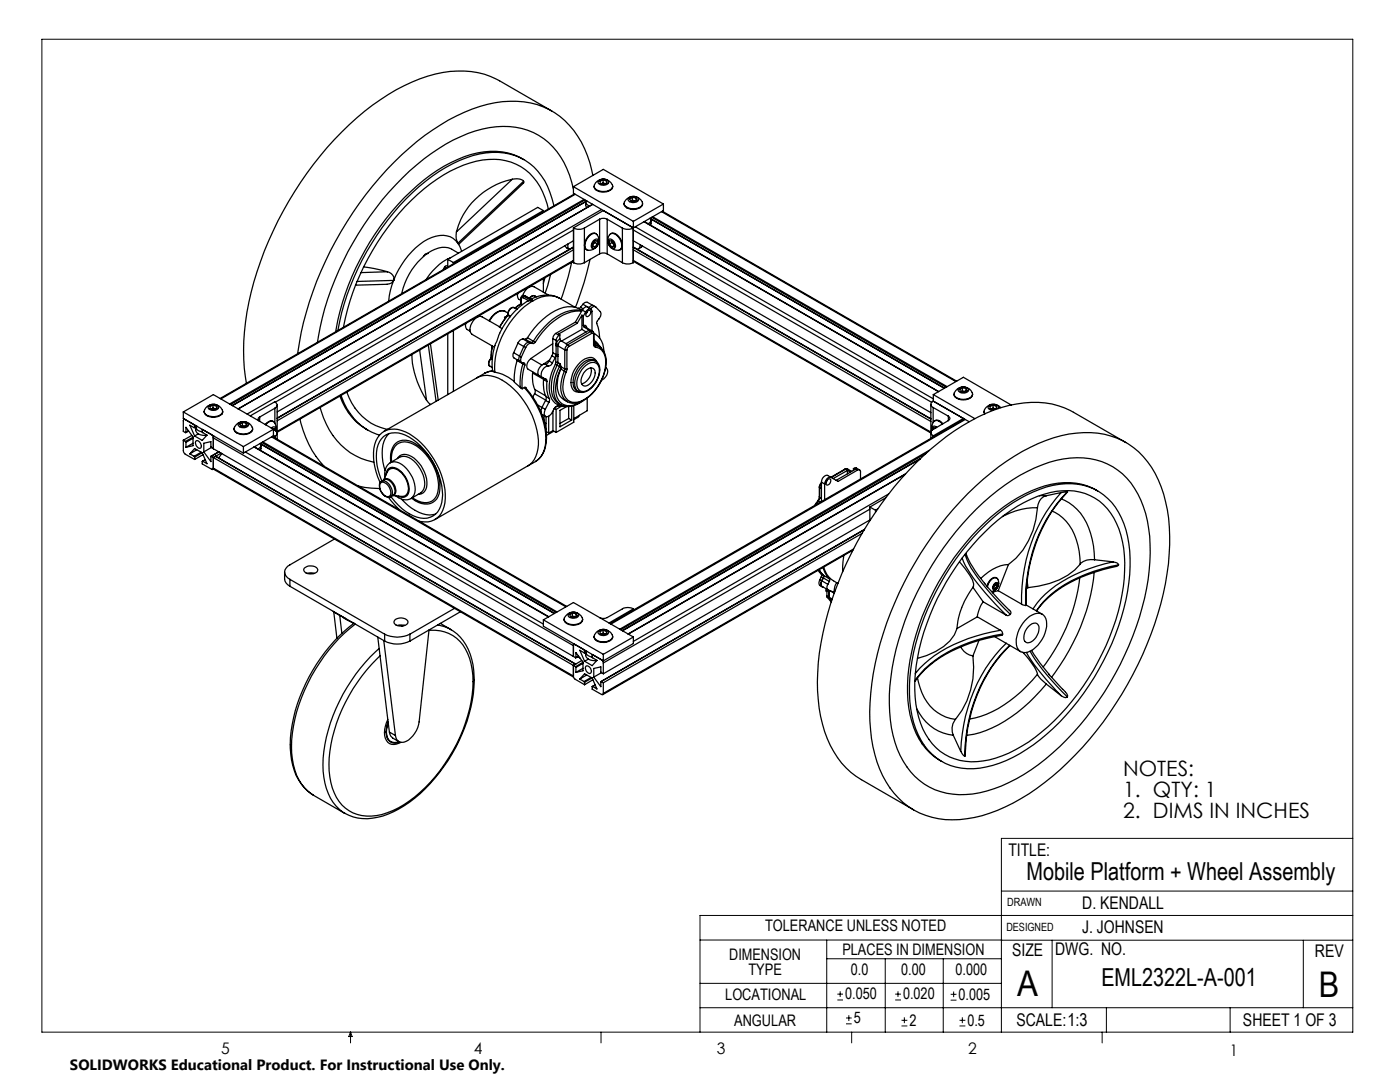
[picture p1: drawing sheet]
<svg xmlns="http://www.w3.org/2000/svg" width="279mm" height="216mm" viewBox="0 0 279 216" stroke-linecap="round" stroke-linejoin="round" font-family="sans-serif">
<g fill="none" stroke="#000" stroke-width=".2">
<path d="M8.4 7.8h261.6v198.2h-261.6zM199.8 177.8h70.2M270 167.3h-70.2v38.7M139.7 187.6h60.2M139.7 196.2h60.1M165 187.6v18.4M165 191.3h34.8M167.1 199.5h1.1M167.1 198.4h1.1M167.7 197.8v1.1M176.7 191.3v14.7M178.6 199.5h1.2"/>
<path d="M178.6 198.4h1.2M179.2 197.8v1.1M188.2 191.3v14.7M189.7 199.6h1.2M189.7 198.4h1.2M190.3 197.8v1.2M199.8 187.6h70.2M210 187.6v13.5M260.1 187.6v13.5M270 182.7h-130.3v23.3M70 206v2.1M70 206l.3 .8h-.7z"/>
<path d="M119.9 206v2.1M139.7 201.1h130.3M168.8 204.3h1.2M168.8 203.1h1.2M169.4 202.6v1.1M170 206v2.1M179.9 204.7h1.2M179.9 203.6h1.2M180.5 203v1.2M191.5 204.7h1.2M191.5 203.6h1.2M192.1 203v1.2"/>
<path d="M220 206v2.1M220.8 201.1v4.9M245.5 201.1v4.9"/>
</g>
<g fill="none" stroke="#000" stroke-width=".25">
<path d="M102.2 35.8a2.22 2.22 0 0 1 2.3 .4M102.2 35.8a14.7 14.7 0 0 0-11.1 10.5M102.2 35.8l-11.1 10.5M104.5 36.2l-.1 .4-12.8 12.1-.2-.2M104.5 36.2l-13.1 12.3M104.6 31.9a12.8 12.8 0 0 0-10.6-1.1 31.9 31.9 0 0 0-13.4 8.7 51.8 51.8 0 0 0-13.6 26.7M110.1 22.2l-10.4-6.1a17.6 17.6 0 0 0-14.4-.9 45.2 45.2 0 0 0-18.6 12.6 69.3 69.3 0 0 0-17.7 36.4 39.9 39.9 0 0 0 .2 12.3M114.4 37.7a15.5 15.5 0 0 0-7.9-11.2 16.8 16.8 0 0 0-13.1 .1 43.3 43.3 0 0 0-17.1 13.3 60.4 60.4 0 0 0-12.9 28.4M114.4 37.3v1.3l12 6.9M114.4 37.3l12 6.9M114.4 37.3l6-3.5 12 6.9M114.7 38.7l-70.8 40.8"/>
<path d="M114.8 38.8l-70.7 40.8M116.6 39.8l-70.8 40.8M116.7 39.9l-70.7 40.8M118.3 35a18 18 0 0 0-8.8-13.2 18.7 18.7 0 0 0-15.3 0 47.2 47.2 0 0 0-18.4 13.7 69.2 69.2 0 0 0-16.4 35.1M118.6 37.1v.2a1.88 1.88 0 0 0 2.4 1 1.19 1.19 0 0 0 1.3-1.2M118.9 36.4a1.88 1.88 0 0 1 2-.6 1.88 1.88 0 0 1 1.3 1.5 2.39 2.39 0 0 1-3.5 .2 .93 .93 0 0 1 .2-1.1zM119.5 36.1a1.26 1.26 0 0 1 2 .3 1.22 1.22 0 0 1-2.2-.1zM120.4 35.9l-.7 .3 .1 .4 .7 .2 .6-.3-.1-.4M120.4 35.9l.6 .2M120.4 36.5l.4 .2M120.4 36.5l-.4 .2M120.4 35.9v.6"/>
<path d="M121 36.1v.4M124.9 39.9a1.91 1.91 0 0 1 1.9-.7 1.91 1.91 0 0 1 1.4 1.4 1.78 1.78 0 0 1-2.3 1 1.08 1.08 0 0 1-1.1-.5 1.08 1.08 0 0 1 .1-1.2zM125.5 39.4l.6-.2a.9 .9 0 0 1 1.3 .8 1.31 1.31 0 0 1-2.1-.1zM126.2 39.4l.7 .1M126.2 39.4l-.5 .3 .2 .4 .7 .1 .5-.3-.2-.4M126.2 40l-.3 .1M126.2 40l.7 .1M126.2 39.4v.6M126.9 39.5v.5M72.6 53.3l2.1 .3 2.6 .6M77.3 54.2a1.43 1.43 0 0 1 1.3 1.8M77.3 54.2l-5.3 .2"/>
<path d="M78.6 56a1.41 1.41 0 0 1-1.4 .7l-6.3 .2M78.6 56a13.5 13.5 0 0 0-1 4.1M78.6 56l-7.3 .2M85.3 50.6h.1M85.3 50.6a.87 .87 0 0 0-.8 .6M88.9 53.1l-.4 .7M89.4 53.2l-.3-.2-.2 .1-.4 .7M89.4 51.8l1.1 .6M89.4 51.8v1.5M89.9 51.4a10.7 10.7 0 0 0-4.8 4.4M90.5 52.4v.2M91.1 46.3a3.2 3.2 0 0 0 .3 2.2"/>
<path d="M91.4 48.5a4.1 4.1 0 0 0-5.2-1.1 15 15 0 0 0-7.6 8.6M91.4 48.5l.7 1.6M91.5 50.5a4.4 4.4 0 0 0-5.4-.4 13.3 13.3 0 0 0-5.9 8.5M103.3 58.5v.1a1.04 1.04 0 0 0 .6 1.3M103.9 59.6h.1M103.9 59.6l.1 .1M103.9 59.6v1M104 59.7v1M104.3 59l.5 .1M104.3 59l.4 .1M104.3 59l-.2 .1M104.4 59.4l-.3-.1-.1 .4"/>
<path d="M104.4 59.4l1.1 .6M104.6 59.1l-.5 .1-.2 .4M104.6 59.1l-.2 .3M104.6 59.1l1.6 1M104.7 59.1h-.1M104.7 59.1h.1M104.7 59.1l1.7 .9M104.8 59.1l1.6 .9M105.8 57.1l.1 .1M106.7 59.1h-.5l-.5 .4M107.1 59.2l-.5-.2a.9 .9 0 0 0-.9 .5M108.4 42v.3"/>
<path d="M108.4 55.6v2.7M108.4 42l-17.9 10.4M108.4 42l-1.1-.6-17.9 10.4M108.8 55.4l-.4 1.2M109.4 41.7a12 12 0 0 0-7.4-9.4 15.5 15.5 0 0 0-12.1 1.8 43.1 43.1 0 0 0-17.3 19.2 46.1 46.1 0 0 0-4.1 12M109.5 58.9l-2.9-1.7a2.09 2.09 0 0 0-2.3 1.8M109.9 54.8l-1.1 3.7M110.5 41.1a12.7 12.7 0 0 0-7.7-10.1 15.9 15.9 0 0 0-12.5 1.7 43.8 43.8 0 0 0-17.1 17.5 47.8 47.8 0 0 0-5.7 15.7M111.7 59.5a5.8 5.8 0 0 0-5.7 .2M113.3 48.7a1.11 1.11 0 0 0 .3 1.1 1.07 1.07 0 0 1-.8-.8M114.1 52.3l-.7 2.8-1.4 4.6M114.4 45.5a2.23 2.23 0 0 0 2.2 0"/>
<path d="M114.4 49.3l-59.1 34.1M114.4 52.1l-59.1 34.2M114.4 45.5l6-3.5 6 3.5M114.4 45.5l.1 6.9M114.4 52.4h.1M114.4 48l-59.1 34.2M114.4 49.8l-59.1 34.2M114.4 45.9l-59.5 34.4M114.4 49.4l-59.1 34.1M114.4 52l-59.1 34.1M114.5 52.4a2.47 2.47 0 0 0 2.1 0M116.6 45.5v6.9"/>
<path d="M117.1 40.1l-70.7 40.8M117.4 47.3a1.08 1.08 0 0 1 1-.7 1.08 1.08 0 0 1 1 .7 1.93 1.93 0 0 1-.3 2 1.93 1.93 0 0 1-2 .5 1.59 1.59 0 0 1 0-2.1zM117.7 41.1a1.03 1.03 0 0 1-.8-.8v.6l.2 .5M117.8 51.8l-.2 .6a57.8 57.8 0 0 1-2.8 8.9M118.3 49l.4 .3M118.3 40.8l-70.8 40.8M118.5 48a.62 .62 0 0 1 .9-.2 1.35 1.35 0 0 1-1.1 1.8 1.14 1.14 0 0 1 .2-1.6zM118.7 48.1v.3M118.7 48.4l-.4 .5M118.7 48.4l.5 .3M119 46.6a1.24 1.24 0 0 0-1.7 .7 2.02 2.02 0 0 0-.3 2.5h.1M119.2 48.7v-.6l-.5-.1-.4 .6v.6l.4 .1"/>
<path d="M119.2 48.7l-.5 .6M119.7 43.7a1.72 1.72 0 0 1 1.5 0M119.7 50.7a1.72 1.72 0 0 1 1.5 0M119.7 43.7l-3.1 1.8M119.7 43.7v7M119.7 50.7l-3.1 1.7M120.1 41.8l-70.8 40.8M121.2 43.7l3 1.8M121.2 50.7l3 1.7M121.2 43.7v7M121.5 47.8a1.02 1.02 0 0 1 1.3 1.1l-.1 .6a.86 .86 0 0 1-1.2-.8l-.1-.3zM121.6 46.8a1.17 1.17 0 0 1 1.8 .5l.3 .4a1.59 1.59 0 0 1 0 2.1 1.96 1.96 0 0 1-2-.7 1.96 1.96 0 0 1-.1-2.3z"/>
<path d="M121.6 48.7v-.6l.5-.1 .5 .6v.6l-.5 .1M121.6 48.7l.5 .6M121.8 46.6a1.27 1.27 0 0 1 1.7 .7l.5 .8a1.26 1.26 0 0 1-.3 1.7M122.2 48.4l.4 .5M122.2 48.1v.3M122.2 48.4l-.6 .3M122.6 49l-.5 .3M124.2 52.4a2.47 2.47 0 0 0 2.2 0M124.2 45.5v6.9M124.6 40.6a1.3 1.3 0 0 0 1.3 1.2 2.42 2.42 0 0 0 2.3-.8v-.4M126.4 45.5a2.23 2.23 0 0 1-2.2 0M126.4 49.3l59.4 34.3"/>
<path d="M126.4 52.1l59.4 34.3M126.4 44.2v8.2M126.4 52.4h.1M126.4 48l59.4 34.3M126.4 49.8l59.4 34.3M126.4 45.9l59.5 34.4M126.4 49.4l59.4 34.2M126.4 52l59.4 34.2M126.8 45.3l59.5 34.3M127.8 48.9a.87 .87 0 0 1-.6 .9M128.2 49.1l-.8 .6M128.5 44.2l58.8 33.9"/>
<path d="M128.6 44.2l58.7 33.9M129.7 43.6l58.8 33.9M129.9 43.7a.84 .84 0 0 1-.6 1M129.9 43.9l-.1 1M130.1 43.4l58.7 33.9M130.2 43.3l58.8 33.9M132 42.2l58.7 33.9M132.2 42.2l58.7 33.9M132.4 40.7l-6 3.5M132.4 40.7v1.3l-6 3.5M67.8 79a12 12 0 0 0 5.6 6.8M68.1 78.9a11.6 11.6 0 0 0 7.6 7.9"/>
<path d="M69.2 78.2a10.8 10.8 0 0 0 8.1 7.5M82.2 70.7a18.3 18.3 0 0 0 2.9 9.2M83.7 69.8l1.4 10.1M85.1 79.9l.8 .8M85.5 68.8l1.5 11.3M85.9 68.6l1.6 11.2M89.4 66.6v12.1M90.5 66v12.1M93 64.5v.1a1.13 1.13 0 0 0 .8 1.5M95.2 75.4a4.9 4.9 0 0 1 5.1 .5 15.8 15.8 0 0 1 7.2 12.9 5.1 5.1 0 0 1-2.2 4.2M95.2 75.4l-18.6 10.7M95.4 63.1l.1 .1"/>
<path d="M96.7 74.5l-1.5 .9M97.7 73.1h.1M97.8 73.1l.4 .2M97.9 71.5a1.17 1.17 0 0 0-.2 1.6M97.9 71.5l.1 .1M98 71.4l-.1 .1M98 71.4h.1M98 71.6a1.09 1.09 0 0 0-.3 1.5M98 71.6l.2 .1M98 71.4v.2M98 71.4l.2 .1M98.2 69l-.2 2.4"/>
<path d="M98.3 69l-.3 2.4M98.3 74l.4 .3M98.3 74l-.7 .1-.9 .4M98.3 73.9l-.1 .1M98.4 74l-1.7 .5M98.7 74.3a7.8 7.8 0 0 1 3.9 1.8M98.8 68.9l-.1 .4a11.4 11.4 0 0 0-.4 4.7M99.7 65.2l-3.5-2a1.68 1.68 0 0 0-2 1.3l-.3 .4a1.51 1.51 0 0 0 .3 1.8l4.5 2.6M99.7 65.3l.5 .3M100.8 62.1a2.8 2.8 0 0 0-3.2 1.9M100.8 62.1a2.81 2.81 0 0 0-3.1 2M100.8 62.1l.6 .3"/>
<path d="M100.9 63.3l-.2 .1M100.9 63.3v.1M100.9 63.3h.1M101.1 63.1v.1M101.1 63.1l-.4 .3M101.3 62.9l-1.6 2.4M101.3 62.9h.1M101.4 62.8l-.1 .1M101.4 62.9l-1.7 2.4M101.4 62.8h.1M101.4 62.9l.4 .3M101.4 62.8v.1"/>
<path d="M101.4 62.8l.5 .3M102.5 70.4l-.1 .4 .1 .6 1.1 .6M102.5 70.4l1.2 .6M102.6 61.4a1.16 1.16 0 0 0-1.2 1.4M102.6 61.4a1.21 1.21 0 0 0-1.2 1.4M102.6 61.4l.6 .3M102.8 61.5h.1M102.8 61.5l.4 .2M103.2 71.9a12.9 12.9 0 0 0-.5 4.4l1.2 1M103.2 71.9l1.2 .7M103.2 71.8v.1M103.4 68.5l-.9 1.9"/>
<path d="M103.4 68.5l1.1 .6M103.7 71a.84 .84 0 0 0 .4 1.4M103.7 71l.3 .3M103.9 77.3l.3 .3M103.9 60.6l-1.1 .9M103.9 60.6l.1 .1M103.9 60.6h.1M103.9 60.6l-1.2 .9M104 60.7l.2 .1M104 71.3a.73 .73 0 0 0-.1 .7 .73 .73 0 0 0 .7 .5l.1 .3M104.4 67.6a1.22 1.22 0 0 0-1 .9M104.4 72.6a11.9 11.9 0 0 0-.5 4.7"/>
<path d="M104.4 67.6l.4 .1M104.4 72.6l.3 .2M104.4 67.6l1.1 .7M104.4 72.4v.2M104.5 69.1l.4 .3M104.5 69.1l-.8 1.9M104.6 77.4a14.9 14.9 0 0 1 4.2 11.7 4.2 4.2 0 0 1-1.9 3l-1.6 .9M104.7 72.8a13.2 13.2 0 0 0-.5 4.8M104.8 67.7l1.1 .6M104.9 69.4l-.9 1.9M105 77.5h.1M105 77.5l-.2-.2-.6 .3"/>
<path d="M105.1 77.6a15 15 0 0 1 3.9 10.7 4.7 4.7 0 0 1-2 3.7M105.3 67.4l-.5 .3M105.3 67.4l1.1 .7M105.5 60a15.1 15.1 0 0 0-6.5 8.5l-.2 .4M105.5 60l.7 .1M105.6 68.3a1.2 1.2 0 0 0-1.1 .8M105.6 68.3l.3 .2M105.6 68.3h.4M105.9 71.5a1.53 1.53 0 0 0-.5 2.2l2.1 1.2M105.9 68.5a1.2 1.2 0 0 0-1 .9M105.9 68.5h.5M105.9 71.5l2.3 1.3"/>
<path d="M106 68.3l.4 .2M106.2 60.1a16.6 16.6 0 0 0-7.5 14.2M106.3 74.2v.2M106.3 74.4a6 6 0 0 0 .5 3.4M106.3 74.4l2.2 1.3M106.4 60a5.2 5.2 0 0 1 5.3-.5l3.1 1.8M106.4 68.1l-.4 .2M106.4 68.1l.4 .2M106.7 78.6l-.4 .6M106.7 78.6l2.2 1.2M106.8 77.8l-.1 .8M106.8 77.8l2.1 1.2"/>
<path d="M106.8 68.3l-.4 .2M108.4 72.7a1.56 1.56 0 0 0-.8 2.3l.7 .4M108.5 75.5v.2M108.5 75.7a6.3 6.3 0 0 0 .5 3.4M108.5 75.7l.6 .4M108.8 72.7h-.4M108.8 72.7l.6 .3M108.9 79.9l.6 .4M108.9 79.9l-.7 1.4M109 79.1l-.1 .8M109 79.1l.6 .4M109.1 76.1a5.9 5.9 0 0 0 .5 3.4"/>
<path d="M109.4 73a1.75 1.75 0 0 0-1.3 2.2l.9 .5 .1 .4M109.6 79.5l.1 .4-.2 .4M109.6 72a.94 .94 0 0 1-.8 .7M109.6 72l.6 .4M109.7 71.8l-.1 .2M109.7 71.8l-1.3 .9M110.1 71l-.4 .8M110.1 71l.7 .4M110.2 72.4a.87 .87 0 0 1-.8 .6M110.3 70.4l-.2 .6M110.3 68.6l-4.4 2.9M110.3 67.6l.7 .3"/>
<path d="M110.3 70.4l.7 .4M110.3 67.6v2.8M110.8 71.4l-.6 1M110.8 72.7l.4 .1M110.8 72.7a8.4 8.4 0 0 0-.7 6.9 2.58 2.58 0 0 0 2.2 1.4M110.9 71.1l-.1 .3M110.9 72.3l-.1 .4M110.9 66.5l-.4 .5-.2 .6M110.9 71.1h.4M110.9 72.3h.4M110.9 71.1v1.2M110.9 66.5l.7 .4"/>
<path d="M111 69h.3M111 70.8h.3M111 70.8l-.1 .3M111 67.9v2.9M111.2 72.8a8.4 8.4 0 0 0-.9 6.2l.3 .6a2.69 2.69 0 0 0 1.3 1.2M111.2 72.8l.5 .3M111.3 70.8v.3M111.3 72.3l-.1 .5M111.3 69l1.4 .8M111.3 72.3l.5 .3M111.3 69v1.8M111.3 71.1v1.2"/>
<path d="M111.4 68.7l-.1 .3M111.6 66.9l-.4 .5-.2 .5M111.7 73.1l.3 .2M111.7 73.1a8.3 8.3 0 0 0-1 6.2 2.81 2.81 0 0 0 1.2 1.5M111.7 67.6l-.4 .5-.3 .6h.4M111.7 67.6l.2 .4M111.7 66.8l-.1 .1M111.7 66.8v.8M111.8 72.6l.2 .6M111.8 72.6l-.1 .5M111.9 73.6a5.9 5.9 0 0 0-.1 5.5l1.4 1.1a3.4 3.4 0 0 1-1.2-3.8l.6-2.4M111.9 73.6l.7 .4"/>
<path d="M111.9 68l-.5 .7M111.9 68l1.1 .6M112 73.4l-.1 .2M112 73.4a7.8 7.8 0 0 0-.8 5.9 2.86 2.86 0 0 0 4.5 1M112 73.2l.7 .4M112 73.3v.1M112 73.2v.1M112.6 74l.4 .2M112.7 69.8h.4M112.7 73.6h.4M112.7 73.6l-.1 .4M112.7 69.8v3.8"/>
<path d="M113 68.6l.3 .2M113.1 73.6l-.1 .6M113.1 69.8v3.8M113.3 68.8a1.24 1.24 0 0 0-.6 1M113.3 68.8l.2 .3M113.5 69.1l-.3 .3-.1 .4M114.8 64.3l.4 .2M114.8 64.3l-3.9 2.2M115.2 64.5l-3.8 2.2 .3 .1M115.4 61.5l.7 .5a7 7 0 0 0-5.9 1.7l-2.4 2.4-1.4 2M115.4 61.5a5.6 5.6 0 0 0-5.5 1 15.4 15.4 0 0 0-4.6 4.9M115.7 73a2.38 2.38 0 0 1 2.9-1.1l.3 .2a2.36 2.36 0 0 0-2.8 1.1 4.7 4.7 0 0 0-1.2 4.2l.1 .4 .4 .3a1.83 1.83 0 0 1-1-2.3l.3-1.2z"/>
<path d="M115.9 61.3l-.5 .2M115.9 61.3l.5 .3M116.1 62.1a8.2 8.2 0 0 0-6.3 2.6 17.2 17.2 0 0 0-3 3.6M116.1 62.9v2.8M116.1 65.7l-4 2.4M116.1 62.9l-.9 1.6M116.1 65.7l.9 .6M116.1 62.9l.3 .2M116.2 61.9l.7 .4M116.2 61.9l-1.4 2.4M116.3 80a4.1 4.1 0 0 1-4.4 .8M116.3 60.7l.4-.3 .4-.1 1.2 .6"/>
<path d="M116.3 60.7l-.4 .6M116.3 60.7l1.2 .7M116.4 64.9l.2 .4M116.4 64.9a.48 .48 0 0 1 .7 .5M116.4 63.1v1.8M116.5 73.3a1.96 1.96 0 0 1 2.7-.6 3.5 3.5 0 0 1-.6 4l-.4 .4a1.93 1.93 0 0 1-2.7 .7 3.6 3.6 0 0 1 .6-4zM116.6 65.3l1 .6h-.1M116.6 65.3h.3l1.4 .8M116.9 62.3l.4-.5a.48 .48 0 0 1 .5-.2 .48 .48 0 0 1 .3 .5v3.9M116.9 62.3l-.5 .8M117 62.4h.1M117.1 73.8a.99 .99 0 0 1 1.3-.3 .99 .99 0 0 1 .3 1.3 2.36 2.36 0 0 1-2.2 2.2 1.43 1.43 0 0 1-.3-2.1z"/>
<path d="M117.2 62.1l.4-.2a.69 .69 0 0 1 .2 .8 .69 .69 0 0 1-.7 .4l-.2-.3zM117.2 62.2l-.3 .4M117.2 79.4v2.6l-2.7 1.5M117.5 65.9l-4.5 2.7M117.5 65.9l.4 .2M117.5 61.4l.4 .2M117.5 61.4h.1M117.9 66.1l.2 .4M117.9 66.1l-4.6 2.7M117.9 61.6a.7 .7 0 0 1 1-.3l.9 .9a1.64 1.64 0 0 1-.7 1.9v.3l.3 .9 .3 2.2M117.9 61.7l-.9-.5-.4 .2-.4 .5M117.9 73.4a2.64 2.64 0 0 1-1.8 3.2"/>
<path d="M117.9 61.6h.1M118.1 66.5a.23 .23 0 0 1 .2 0 .23 .23 0 0 1 .2 .2M118.1 66.5l-4.6 2.6M118.3 66.1l.2 .5M118.3 66.1h-.4M118.5 68.7l.1 .5 .3 .1M118.5 66.7v2M118.5 68.6l.1 .2M118.5 67.9l.9 .8M118.5 68.3l.5 .2M118.5 66.6v.1M118.5 68.6v.1"/>
<path d="M118.5 68.6l1.1 .5M118.5 66.6v2M118.5 66.6l.4 .1M118.6 66.6a3.6 3.6 0 0 1 1.9 3.5M118.6 68.2l.4 .3M118.6 68.8l.1 .1M118.6 68.9h.1M118.7 68.9l.2 .4M118.7 68.9l.9 .2M118.9 69.3a2.78 2.78 0 0 1 2 3.5 8.7 8.7 0 0 1-5.7 7.5 2.38 2.38 0 0 1-2.8-2.4l.1-2.2 .5-1.5M118.9 61.2a.83 .83 0 0 0-1.4 .2M118.9 72.1a2.72 2.72 0 0 1 .4 3.5 3.8 3.8 0 0 1-3.5 2.7l-.5-.3"/>
<path d="M119 68.5l.6 .4 .4 .6M119.1 72.2l-.1-.2a1.54 1.54 0 0 0-2.3-.4 5.4 5.4 0 0 0-2.6 5.7 1.29 1.29 0 0 0 1.5 .9M119.6 69.1a3.7 3.7 0 0 1 1.3 3.9 9.7 9.7 0 0 1-5 7.2 2.81 2.81 0 0 1-2.9-.2M120.9 73.4l.1 .1M120.9 73.4a1.19 1.19 0 0 1-.1 1.8l-.7 .6M186.3 78.7v1.3M186.3 78.7l8.3 4.8M186.3 78.7l6-3.4 9.5 5.5M190.4 78.6a1.76 1.76 0 0 0 2.3 1.2 1.26 1.26 0 0 0 1.4-1.2M190.7 77.9a1.91 1.91 0 0 1 1.9-.7 1.91 1.91 0 0 1 1.5 1.4 2.05 2.05 0 0 1-2.8 1 .92 .92 0 0 1-.8-.6 .92 .92 0 0 1 .2-1.1zM191.4 77.5l.6-.3a.93 .93 0 0 1 1.3 .8 1.37 1.37 0 0 1-2.1-.1zM192.1 77.4l-.6 .3 .2 .4 .7 .1 .6-.3-.2-.4"/>
<path d="M192.1 77.4l.7 .1M192.1 78l-.3 .1M192.1 78l.6 .1M192.1 77.4v.6M192.8 77.5v.6M36.6 87.8l.1 2.4 .3 .4 1.8 1.1M36.6 82.2l12 6.9M36.6 82.2l6-3.5 12 7M36.6 82.2v1.3l12 6.9M36.6 87.8l.4 .3M36.8 83.6l-.1 .1M37 83.7a.24 .24 0 0 0-.3 0 .24 .24 0 0 0-.1 .2v2.2l.4 .2h.1"/>
<path d="M37 88.1l.1 .2M37.1 86.3v-1l1.4 1.9v1.7l-1.4 .4M37.1 88.3v1M37.6 86l-.5 .3M37.9 90.6l.8 .5M37.9 90.6l.9-1.1 1.6 .8 .9 2.2-.8-.5M38.3 86.9l-1.7 .9M38.5 88.4l-1.4 .9M38.5 87.5l-1.4 .8M38.5 87.2l-1.5 .9M38.7 91.1l.1 .1M38.7 84.7l.1 .2"/>
<path d="M38.8 85.3h-.1l-.8-.5 .9 2.2M38.8 84.9v.4M38.8 91.2v.5M38.9 84.8l-.1 .1M39.2 87.9a.99 .99 0 0 1 .8 1.5 .99 .99 0 0 1-.8-1.5zM39.3 89.7l-1.4 .9M39.3 85l-.5 .3M39.3 85.1l-.5 .2M39.6 86.6l-.8 .4M40.1 90.2l-1.4 .9M40.3 90.3l-1.5 .9M40.4 86.2a1.37 1.37 0 0 1-1.3-1 1.32 1.32 0 0 0 1.3 1.7h.9"/>
<path d="M40.4 86.1v-.4l1.8 1 .4 .7M40.4 86.1v.2l.9 .5-.9 1.1-1.6-.9M40.4 85.7h.1M40.5 92l-.1 .6 1.8 1a.21 .21 0 0 0 .3 .1 .21 .21 0 0 0 .1-.3M40.5 90.7l-1.7 1M40.7 90.2l1.4 1.9 .1-1M40.7 82.1v.1a1.83 1.83 0 0 0 2.5 1 1.14 1.14 0 0 0 1.3-1.1M41 91.7l-.6 .3M41 91.8l-.5 .2M41.1 81.4a1.88 1.88 0 0 1 1.9-.7 1.88 1.88 0 0 1 1.4 1.6 2.39 2.39 0 0 1-3.5 .1 .9 .9 0 0 1 .2-1zM41.6 81a1.22 1.22 0 0 1 2 .4 1.34 1.34 0 0 1-2 0zM42.2 91.1l.4 .2"/>
<path d="M42.2 89.3l-1.5 .9M42.5 80.9l-.6 .2v.4l.8 .2 .6-.2-.1-.5M42.5 80.9l.7 .1M42.5 81.5l.5 .1M42.5 81.5l-.3 .1M42.5 80.9v.6M42.6 93.4l.1 .3 71.8 41.4M42.6 89.5l-.5-.3v-1.1l-1.4 .3v1.8M42.6 87.4l71.8 41.4M42.6 87.4v2.1M42.6 91.3v2.1M42.6 89.5l71.8 41.5"/>
<path d="M42.6 93.4l71.8 41.5M42.6 91.3l71.8 41.5M42.6 93.6l-.1 .1M42.7 87l-.1 .4M43 91.1h.1M43 91.1l71.9 41.4M43 91.1l-.4 .2M43.2 81v.5M43.7 90.1l-1.6 1M43.7 90.2l-1.5 .9M44.1 90.4l-1.5 .9M44.3 90.5l-.7 .9"/>
<path d="M46.7 85.5a1.76 1.76 0 0 0 2.3 1.2 1.26 1.26 0 0 0 1.4-1.2M47.1 84.8a1.93 1.93 0 0 1 3.3 .7 2.05 2.05 0 0 1-2.7 1 .92 .92 0 0 1-.9-.6 .92 .92 0 0 1 .3-1.1zM47.7 84.4a1.45 1.45 0 0 1 1.9 .3 1.2 1.2 0 0 1-2.1 .1zM48.4 84.3l.7 .1M48.4 84.3l-.6 .3 .2 .5 .8 .1 .5-.4-.2-.4M48.4 84.9l-.3 .2M48.4 84.9l.6 .1M48.4 84.3v.6M48.6 89.1v1.3M48.9 90.2l59.5 34.3M49.1 84.4v.5M50.7 89.2l58.7 33.9"/>
<path d="M50.7 89.1l58.8 33.9M51.8 83.2a.45 .45 0 0 0-.3 .4 .45 .45 0 0 0 .3 .5M51.8 83.2v.9M51.9 88.5l58.7 33.9M52.1 88.7a.97 .97 0 0 1-.6 .9M52.1 88.8l-.1 1.1M52.2 88.3l58.8 33.9M52.4 88.2l58.8 33.9M53 84.8a1.04 1.04 0 0 1 1-.7 1.04 1.04 0 0 1 1 .7l.1 1.2M54.1 85.4a.54 .54 0 0 1 .8-.2 .54 .54 0 0 1 .1 .8M54.2 87.2l58.7 33.9M54.3 85.5h.1"/>
<path d="M54.3 87.1l58.8 33.9M54.3 85.5h.5v.3M54.6 85.7l.3 .1a.64 .64 0 0 1 .4 .6 .64 .64 0 0 1-.4 .7M54.6 84.1a1.18 1.18 0 0 0-1.7 .6M54.6 87l.3 .1M54.6 85.7l-6 3.4M54.6 85.7v1.3M54.6 87l-6 3.4M54.9 81.5a.66 .66 0 0 0 .4-.7 .66 .66 0 0 0-.5-.6l-4.8 2.8M54.9 81.5v3M54.9 87.1v.3M54.9 81.5l-3.1 1.7"/>
<path d="M55.3 80.8v6.8M59.9 83.6a19.9 19.9 0 0 0 4.8 9.5M63.9 81.3a14.3 14.3 0 0 0 9.3 10.6l1.4 .3M71.5 97l1.3 .3 2.9 .2M75.8 96.3a11 11 0 0 1-.8-8.4 3.8 3.8 0 0 1 5.2-2 13.3 13.3 0 0 1 7 6.8 11.4 11.4 0 0 1 1.2 9.1 3.8 3.8 0 0 1-4.8 2.2M76 96.4a1.34 1.34 0 0 1 1.8 1 1.02 1.02 0 0 1-.3 1.7 2.02 2.02 0 0 1-1.5-2.7zM76.2 96a1.6 1.6 0 0 0 0 2.4l.7 .7 .5 .1 .5-.1M76.2 96a10.7 10.7 0 0 1-.7-7.2 3.7 3.7 0 0 1 5.5-1.9 14.1 14.1 0 0 1 7.3 12.6 3.8 3.8 0 0 1-5.9 3.4 11.5 11.5 0 0 1-4.4-3.8M76.6 95.8l.7-1.7a1.45 1.45 0 0 1 2.5 0 4.3 4.3 0 0 1 1.6 4.3 1.07 1.07 0 0 1-1.2 .7l-1.8-.2M76.6 95.7a1.17 1.17 0 0 1 1.8 .6 2.02 2.02 0 0 1 .2 2.5l-.2 .1M77 94.8a1.45 1.45 0 0 1 .9-1.5 1.45 1.45 0 0 1 1.7 .4 4.6 4.6 0 0 1 1.9 4.9 1.33 1.33 0 0 1-2.1 .4M77.5 99.2l2.3 2.5"/>
<path d="M77.6 86.5a6.1 6.1 0 0 0-1.2 5.7l.4 1.6M77.9 92.3a2.64 2.64 0 0 0-1.1 2.9M77.9 92.3l1.9-1.1a2.81 2.81 0 0 1 3.2 1.2 5.6 5.6 0 0 1 1.6 5.2l-.6 .7-2 1.2a2.95 2.95 0 0 0 .6-3.6 5.4 5.4 0 0 0-3.9-3.8zM77.9 99.1v.1M78 92.3a4 4 0 0 1 1.4-4.1 3.7 3.7 0 0 1 4.1 .7 10.5 10.5 0 0 1 4.2 9.6 2.8 2.8 0 0 1-4.2 1.8l-1.4-.9M78.1 92.2a3.6 3.6 0 0 1 1.6-3.8 4.4 4.4 0 0 1 4.6 1.6 9.7 9.7 0 0 1 3.1 8.1 2.56 2.56 0 0 1-3.9 1.9l-1.2-.7M78.5 98.8h.1M78.5 98.8a2.12 2.12 0 0 0-.9-3 1.11 1.11 0 0 0-1.5 .2 1.52 1.52 0 0 1 1.8 1 1.54 1.54 0 0 1 0 2.1M78.5 98.8l-.6 .3M79 99a2.73 2.73 0 0 0 3 .5M79.3 91.5a1.84 1.84 0 0 1 2.8-.4 6.6 6.6 0 0 1 3 6.2 1.62 1.62 0 0 1-1.7 1.3M80.2 99.6a8.7 8.7 0 0 0 5.6 3.2l1.1-.2"/>
<path d="M105.3 93l-18.5 10.7M107.3 80.8l.9 .5M108.2 81.3l-.2 .9M108.2 81.3l.6 .4M108.2 82.7l.7 .4M108.6 82.9v1.1M108.7 84.3l.3 .2M109 86.1l.5 .3M109 83.1v2.7M109.5 83v3.4M109.5 80.3l-.7 1.4M110.3 85.9l-.8 .5"/>
<path d="M110.3 82.1v3.8M110.3 85.9l.7 .4M110.5 86l-1.5 .9M110.6 81.5l.4 .2M111 81.7v4.6M111.3 81l-.6 .4M112 81.1l-1 .6M112.7 81.1l-1.5-.1-.4 .2a4 4 0 0 1-1.6 1.9 .67 .67 0 0 1-.5-1l.1-.4M113.1 81.1l-1.3 .8v3.3l2.3-1.4M113.5 81.1v2.4M113.5 83.5l-1.7 1M113.5 83.5l.6 .3"/>
<path d="M114.1 81.1v2.7M114.5 80.9v3.3l-3.5 2.1M115.6 82.9l-.2 .3-.9 .5M163.2 100l-.6 .9M163.2 100h.1M163.5 99.1l-.3 .9M163.5 97.2l.1 .1M163.5 99.1l.1 .2M163.5 97.2v1.9M163.6 99.3l-.3 .7M163.6 97.3v2M163.6 97.3l.3 .2"/>
<path d="M163.6 99.3l.3 .1M163.9 96.3l-.3 .5-.1 .4M163.9 96.5l-.3 .8M163.9 96.2l.7 .4M163.9 96.2v3.9M164.6 96.6v3.1M165.1 95.8l-.2 .4M165.1 95.7l.6-.1a.79 .79 0 0 1-.7 1.2l-.1-.6zM165.8 95.3a1.25 1.25 0 0 0-1.2 1.3M165.8 95.3l-.6-.4a1.25 1.25 0 0 0-1.3 1.3M168.6 93.6h.1M168.6 93.6l-2.8 1.7"/>
<path d="M168.7 93.6l.4 .3M168.7 93.6l-2.8 1.7M169.1 93.9l-2.8 1.6M169.1 93.9v.6M169.1 93.9l.6 .3M169.2 93.6h-.6M169.2 93.6h-.5M169.2 93.6l.8 .5M170.3 93.5l.3 .2-3.7 2.1M170.3 93.5v.3M170.5 93.5l.3-.2 .8 .5M170.5 93.5h-.2"/>
<path d="M170.5 93.5l.6 .3M171.1 93.8a.37 .37 0 0 1 .5 0 .37 .37 0 0 1 .1 .4v1.4M171.1 93.8l-3.8 2.3-1.5-.8M176.7 99.3l-3.1 1.9M177.3 98.6l-50.9 29.4M180.6 94.7l-55.2 31.8M180.7 94.5l-55.4 32M183.6 91.6l-59.4 34.3M183.7 91.5l-59.5 34.3M184.8 90.5l-60.9 35.2M185.5 89.9l-61.8 35.7M185.8 80.7v6.8"/>
<path d="M186.2 80a.67 .67 0 0 0-.4 .7 .67 .67 0 0 0 .4 .6M186.2 81.3l3.1 1.7M186.2 80h.1M186.2 81.3v3M186.2 86.9v.3M186.3 80l6 3.5M186.3 80l7.1 4.1M186.5 84a1.25 1.25 0 0 1 1.7 .6M186.8 85.4h-.5v.3M188.1 84.6a1.15 1.15 0 0 0-1.8-.4 2.26 2.26 0 0 0-.3 1.6l.1-.6a.57 .57 0 0 1 .8 .1M189.3 83.9l-3.1 1.8a.64 .64 0 0 0-.4 .6 .64 .64 0 0 0 .4 .6M189.3 83a.46 .46 0 0 1 .3 .5 .46 .46 0 0 1-.3 .4"/>
<path d="M189.3 83v.9M192.3 83.5l-6.1 3.4M192.3 83.5v.2M192.4 83.5l-.1 .2M192.5 83.6l-70.8 40.8M192.6 83.7l-70.7 40.8M193.2 98.5a44.1 44.1 0 0 1 17.1-11.2 17.9 17.9 0 0 1 14.9 1.3 17.8 17.8 0 0 1 7.4 11.6 42.2 42.2 0 0 1-.9 20.3 70.2 70.2 0 0 1-21.7 34.4 37 37 0 0 1-15.5 8.2 15.8 15.8 0 0 1-16.1-4.8 23.7 23.7 0 0 1-4.8-14.4 58.2 58.2 0 0 1 6.8-27.7 71.3 71.3 0 0 1 12.8-17.7zM196.4 82.1l.1 .5M198.2 80.9l-.6 .2v.4l.7 .2 .6-.2v-.5M198.2 80.9l.7 .1M198.2 81.5l-.4 .1M198.2 81.5l.4 .1"/>
<path d="M198.2 80.9v.6M198.9 81v.5M199.2 81.5l.1-.1a1.12 1.12 0 0 0-1.8-.5l-.3 .3a.79 .79 0 0 0 1 .7M199.7 81.4a1.93 1.93 0 0 0-1.9-.7 1.93 1.93 0 0 0-1.4 1.5l.2 .4M207.4 98.9h1.4M208.8 98.9a2.45 2.45 0 0 0-1.8 2.4M211.8 98.3a32.2 32.2 0 0 0-7.9 22.2M211.8 98.3l-3 .6M211.8 99.6a10.4 10.4 0 0 1 6.2 8.1l.2 1.2 .2 2.8M213 98.1a31.7 31.7 0 0 0-8.3 22.7M213 98.1l-1.2 .2M213 98.1a30.9 30.9 0 0 0-8.3 22.7"/>
<path d="M219.1 98a13 13 0 0 0-11.9-.6 36.8 36.8 0 0 0-15.6 12.4 48 48 0 0 0-10.5 26.9 18.8 18.8 0 0 0 3.7 12.7 10.9 10.9 0 0 0 3.1 2.5M224.7 88.3l-10.5-6a17.1 17.1 0 0 0-12.8-1.4 40.2 40.2 0 0 0-17.1 10.1 69.3 69.3 0 0 0-20.8 39.4 34.6 34.6 0 0 0 1.6 17 15.9 15.9 0 0 0 6.8 8.2l10.5 6M56.8 114.2v1.3a1.84 1.84 0 0 0 1.1 1.5M57.9 115.6l18.9 10.9M57.9 117l18.9 10.9M57.9 115.6v1.4M60.7 113.4a1.97 1.97 0 0 1 2.6 .1 .88 .88 0 0 1-.2 .8 .88 .88 0 0 1-.9 .2 1.22 1.22 0 0 1-1.6-.9zM61.3 114.4l.8-.1 .7 .1M66.7 107.6l-8.8 5.1a1.52 1.52 0 0 0-1.1 1.5 1.52 1.52 0 0 0 1.1 1.4M163.3 113.8l.6 .8M163.3 100l-.5 .8M163.3 100l.4 .2"/>
<path d="M163.5 113.7l.8 1.1M163.6 115.7a.86 .86 0 0 0 .4 1.4M163.6 115.7l.4 .2M163.9 115.1l.4 .2M163.9 115.1l-.3 .6M163.9 114.6v.5M163.9 114.6l.4 .2M164 115.9a.82 .82 0 0 0 .3 1.3M164 115.9a.79 .79 0 0 0 .1 1.1l1.2 .7M164 115.9l1.2 .7M164.3 113.2a5.1 5.1 0 0 0 1.2 2.3M164.3 114.8v.5"/>
<path d="M164.3 115.3l-.3 .6M164.3 114.8l1.2 .7M164.3 115.3l1.2 .7M164.4 113.2a4.8 4.8 0 0 0 2.8 3.2M164.9 117.5v.4l.1 .1M165 119l.1 .2M165 119l.4 .2M165 117.6v1.4M165.1 119.2l.4 .2-.1-.2M165.1 119.2l.8 .9M165.2 116.6a.82 .82 0 0 0 .1 1.2l1.2 .4M165.4 117.8v1.4"/>
<path d="M165.5 119.2v.1M165.5 117.8v1.4M165.5 119.2l.6 .3M165.5 119.3l.4 .6M165.5 119.3l.6 .4M165.5 115.5v.5M165.5 116l-.3 .6M165.6 117.9l.9 .5M166.5 118.2h.1M166.5 118v.2M166.6 118h-.1M167 116.3l-.4 .7-.1 1"/>
<path d="M168.4 110.8l-.2 3.3M170 109.9l.1 .2M170.2 109.8l-49.9 28.8M170.4 109.5l-50 28.9M172 106.4l-51.6 29.8M172.5 105.7l-52.5 30.3M172.5 105.6l-52.6 30.4M173.6 101.2l1.1 .6M173.6 101.2v2.7M173.6 103.8l-53.2 30.6M173.6 101.6l-53.2 30.7M174.7 101.8v.4"/>
<path d="M175.2 101.6l-.5 .2M191.5 112.1l.3 .3a11.2 11.2 0 0 1 2.5 4.1l-.1 .7 2 2.9M192 111.4a26.3 26.3 0 0 0 5.7 8.1l3.1 3.3M192.6 110.6a16.6 16.6 0 0 0 3.9 6.4l1.8 2.2 3.3 3.4M192.8 110.4a17.5 17.5 0 0 0 3.8 6.1M194.2 117.2l-1.3 2.1-1 1.9M194.8 101.6a36.4 36.4 0 0 1 16-9.7 14.4 14.4 0 0 1 13.2 2.6 18.8 18.8 0 0 1 5.4 12.5 49.2 49.2 0 0 1-5.8 25.6 55.9 55.9 0 0 1-19.3 22 22.9 22.9 0 0 1-14.1 3.9 13.3 13.3 0 0 1-11.1-9 32.5 32.5 0 0 1-.7-18.1 61.8 61.8 0 0 1 16.4-29.8zM195.5 105.8a30.5 30.5 0 0 1 14.7-9 11.5 11.5 0 0 1 14.1 7.7 28.7 28.7 0 0 1 0 16.9 50.8 50.8 0 0 1-18.1 27.2 21.8 21.8 0 0 1-13.1 4.8 11.3 11.3 0 0 1-10.4-8 30.3 30.3 0 0 1 .5-18.6 53 53 0 0 1 12.3-21zM196.5 116.4l4.8 5.3M196.6 106.1a27.2 27.2 0 0 1 14.2-8.1 10.9 10.9 0 0 1 12.5 7.6 26.9 26.9 0 0 1 .3 14.8 48.2 48.2 0 0 1-18.3 27.7 21.1 21.1 0 0 1-11.5 3.9 10.7 10.7 0 0 1-10.1-7.7 26.8 26.8 0 0 1-.3-14.8 49.9 49.9 0 0 1 13.2-23.4zM197.1 117.1a1.91 1.91 0 0 1 1.8-1.8 1.63 1.63 0 0 1 .3 1.7 1.63 1.63 0 0 1-1.3 1M198.2 117.2l.1 .2"/>
<path d="M198.3 117.4l.3 .1M198.5 116.5l.2-.2h.4a.93 .93 0 0 1-.9 1.4 .86 .86 0 0 1 .3-1.2zM198.6 116.5v.3M198.6 116.8l-.4 .4 .4 .3M198.6 116.8l.4 .2M198.7 116.5h.3M198.7 116.5a.8 .8 0 0 0-.4 .9M198.9 115.4a1.07 1.07 0 0 0-1.5 .6l-.4 1.1M199 117l-.4 .5M199 116.5v.5M199.2 117.9l-1.1 .4M199.2 117.9l4.7 2.6"/>
<path d="M201.3 112.6a8.4 8.4 0 0 0-5.6 2.8M201.3 112.6l-2.1 5.3M205 116.2l.1 1.1M205.1 117.3l-.2 .1M207 101.3a15.2 15.2 0 0 1-5.7 11.3M207 101.3a13.6 13.6 0 0 0-6.9 1.8M210 102a9.1 9.1 0 0 1 5.1 6.8l.5 3.7M215.5 115.3a36.7 36.7 0 0 1-7.3 17.8M215.6 112.5a12.8 12.8 0 0 1-8.3 4.4l-2.2 .4M218.4 114.2a41.2 41.2 0 0 1-8.5 20.9M218.4 111.7a3.2 3.2 0 0 0-2.8 .8M218.4 111.7l3.7 .4"/>
<path d="M222.1 112.1a1.14 1.14 0 0 1 1.1 .6M222.1 112.1a28.1 28.1 0 0 0-14.3 7.3l-1.6 2.1M223.2 112.7l-.1 .2a38.1 38.1 0 0 0-12.1 4.9l-1 .7a15.3 15.3 0 0 0-3.1 3.4M223.2 112.7a29 29 0 0 0-14 6.4l-1 1-1.4 1.8M66.5 122l2.4 1.4M66.6 122.1l.6 5.3M67.8 122.8l.4 3.6M68.4 123.2l2.3 1.2M70.7 124.4a33 33 0 0 0-12.8 24.2 11.6 11.6 0 0 0 4.2 9.8l.3 .2M70.9 124.5a33.4 33.4 0 0 0-12.7 24.5 11.8 11.8 0 0 0 3.3 8.9l.9 .7M75.4 127.1l2.1 17.1M75.7 129.4a34.1 34.1 0 0 0-11.2 21.9 12.3 12.3 0 0 0 3.2 10.2l1.1 .8-6.4-3.7"/>
<path d="M76.6 127.8l2.3 19M76.8 126.5a5.6 5.6 0 0 0 5 0M76.8 127.9a5.6 5.6 0 0 0 5 0M76.8 126.5v1.4M78.7 123.8a1.75 1.75 0 0 1 2.7 .3 1.32 1.32 0 0 1-1.6 .8 .85 .85 0 0 1-.9-.2 .85 .85 0 0 1-.2-.9zM79.3 124.8l.4-.1 1.1 .1M80.7 124.8l-.5 .1M81.8 126.5v1.4M85.6 125.7l-2 18.3a5.1 5.1 0 0 1-3 4.1 1.33 1.33 0 0 1-1.7-1.3M85.6 125.8a7.4 7.4 0 0 1 8.1 5.6 20.6 20.6 0 0 1-.8 12.9 31.3 31.3 0 0 1-13.4 16.9 10.4 10.4 0 0 1-9.1 1 8.5 8.5 0 0 1-4.6-7.2 27.5 27.5 0 0 1 4.6-17.6l2.8-3.7 2.6-2.9M87.3 124.7l1.5 .4 1.2 .5M87.9 124.4l2.1 1.2"/>
<path d="M90 125.6a9.9 9.9 0 0 1 4.5 8.2 29 29 0 0 1-5.1 18 26.8 26.8 0 0 1-12 10.7 9.5 9.5 0 0 1-8.7-.3M90.7 121.4l-8.9 5.1M91.9 122.1l-10.1 5.8M108.4 123.7v1.3l12 6.9M108.4 123.7l12 6.9M108.4 123.7l6-3.5 12 6.9M112.6 123.5a1.74 1.74 0 0 0 2.3 1.2 1.25 1.25 0 0 0 1.4-1.2M112.9 122.9a1.92 1.92 0 0 1 3.4 .6 2.09 2.09 0 0 1-3.2 .8 .83 .83 0 0 1-.2-1.4zM113.6 122.4l.9-.3a.8 .8 0 0 1 1 .8 1.31 1.31 0 0 1-2.1-.1zM114.2 122.3l-.5 .3 .2 .5 .7 .1 .6-.3-.2-.5M114.2 122.3l.8 .1M114.2 122.9l-.2 .2"/>
<path d="M114.2 122.9l.7 .1M114.2 122.3v.6M114.4 134.9l.3 .6 2 1.1M114.4 131l.5 .2M114.4 128.8v2.2M114.4 132.8v2.1M114.4 132.8l.5 .2M114.5 128.5l-.1 .3M114.7 128.6h-.2M114.8 128.6h-.2l-.2 .2M114.9 133v.2M114.9 132.5l-.5 .3"/>
<path d="M114.9 131.2l.6-.3-.6 .4M114.9 131.2v-1l1.4 1.9v1.7l-1.4 .4M114.9 133.2v1M115 122.4v.6M115.3 131l.4 .3M115.7 135.5l1-1.1 1.5 .9 .9 2.2-.8-.5M115.7 135.5l.9 .5M116.1 131.8l-1.7 1M116.3 133.4l-1.4 .8M116.3 132.4l-1.4 .8M116.3 132.2l-1.4 .8M116.6 136l.1 .1"/>
<path d="M116.6 129.6l.1 .2M116.7 130.2l-1-.4 1 2.1M116.7 130.2l.4-.2-.5 .3M116.7 129.8v.4M116.7 136.1v.5M116.7 129.8h.1M117 132.9a.97 .97 0 0 1 .9 1.4 .95 .95 0 0 1-.9-1.4zM117.1 134.7l-1.4 .8M117.4 131.5l-.7 .4M118 135.2l-1.4 .8M118.1 135.3l-1.4 .8M118.2 131.1a1.46 1.46 0 0 1-1.3-1 1.49 1.49 0 0 0 1.8 1.7h.4"/>
<path d="M118.2 137v.5l1.9 1.1a.21 .21 0 0 0 .2 0 .21 .21 0 0 0 .1-.2M118.2 130.6h.1M118.3 137h-.1M118.3 130.6l-.1 .1v.5l.9 .6-.9 1-1.5-.9M118.3 135.6l-1.6 1M118.5 135.1l1.4 1.9 .1-1M118.6 127v.1a1.33 1.33 0 0 0 1.5 1.1 1.89 1.89 0 0 0 2.2-1.1v-.1M118.8 136.7l-.6 .3M118.8 136.7l-.5 .3M119 126.2a1.88 1.88 0 0 1 2-.5 1.88 1.88 0 0 1 1.2 1.5 2.42 2.42 0 0 1-3.5 .2 .98 .98 0 0 1 .3-1.2zM119.5 125.9a1.26 1.26 0 0 1 2 .4 1.22 1.22 0 0 1-2.2-.1zM120 134.2l-.1-1.1-1.4 .3v1.7"/>
<path d="M120 136l.4 .2M120 134.2l.4 .2M120 134.2l-1.5 .9M120.1 131.7l.3 .6M120.4 125.8v.6M120.4 125.8l-.7 .2 .1 .5 .7 .1 .6-.2-.1-.4M120.4 125.8l.6 .2M120.4 126.4l-.4 .1M120.4 126.4l.4 .1M120.4 130.6v1.3M120.4 132.3v2.1M120.4 136.2v2.2"/>
<path d="M121 126v.4M126.4 121.5a2.19 2.19 0 0 0-2.2 0l-3 1.7a1.81 1.81 0 0 1-1.5 .1M126.4 121.5h.1M126.4 121.5l-4.9 2.8M126.4 121.5v.2M126.4 127.1v1.3l-6 3.5M126.4 127.1l-6 3.5M183.1 135.3a10.1 10.1 0 0 0 4.8 7.4l.9 .4 1.9 .4M191 125.4a7.8 7.8 0 0 1-4.3 4.6l-1.8 .8-1.8 .6M191.7 129.1a3.4 3.4 0 0 0 2.5 1.8M191.9 121.2a12.6 12.6 0 0 0-.9 4.2M194.2 130.9a16.6 16.6 0 0 1-3.5 12.6"/>
<path d="M195.1 123.1l-4.1 2.3M195.1 123.1l4.6 2.7M195.4 127.8l-1.2 3.1M196.2 120.1a7 7 0 0 0-1.1 3M196.2 120.1l4.6 2.7M198.5 127l5.2 3M199.7 125.8l.3 .2 .1 .5M199.7 125.8a29 29 0 0 0-16.1 7.6l-.9 1M200.1 126.5l-.1 .2a31.4 31.4 0 0 0-14.5 6.1l-.9 .8-2 2.3M200.1 126.5a29.5 29.5 0 0 0-15.5 7l-2 2.4M200.8 128.3a31.4 31.4 0 0 0-9.1 21.6M201.4 121.7l.2 .3"/>
<path d="M201.5 128.8a30.7 30.7 0 0 0-9 22.1M201.6 128.8a31 31 0 0 0-8.9 22l-.2 .1M201.6 122.6l-.4 .2h-.4M201.6 122l.2 .3-.2 .3M203.9 120.5l.8 .3M204.1 130.1a12 12 0 0 1 2.9 4.4M204.5 123.9a2.88 2.88 0 0 1 3.7-1.2 3.8 3.8 0 0 1 .1 4.3 5.6 5.6 0 0 1-3.6 3.2 1.71 1.71 0 0 1-1.9-2l.2-1.3a6.5 6.5 0 0 1 1.5-3zM204.8 120.7l3.2 1.9M204.9 130.2a42.8 42.8 0 0 0 6.9 8.6M205.2 125a1.17 1.17 0 0 1 2.1 0 2.93 2.93 0 0 1-2.3 3.3 1.3 1.3 0 0 1-.5-2zM205.6 130a42.5 42.5 0 0 0 7.4 9.1M205.9 129.8l1.6 2.5 1.9 2.3"/>
<path d="M207 134.5l.8 1 1 1M207 134.5a25 25 0 0 1-12.4 8.8l-1.1 .2M208.8 136.5l3 2.3M208.8 136.5a28.2 28.2 0 0 1-14.4 10l-1.5 .2M209.3 134.5l2.8 3M211.8 138.8a1 1 0 0 0 1.1 .3h.1M212.1 137.5l.6 .6M212.7 138.1l.4 .7-.1 .3M77.4 143.5a4.2 4.2 0 0 0 0 4.6 2.21 2.21 0 0 0 2.6 0M77.5 144.1a3.6 3.6 0 0 0 .2 3.8 1.75 1.75 0 0 0 2 .1M77.5 144.2a3.4 3.4 0 0 0 .3 3.7 1.84 1.84 0 0 0 1.8 .1M77.5 144.2l.2 1.9"/>
<path d="M77.7 146.1a1.58 1.58 0 0 0 .7 1.2l1.2 .7M77.7 146.1l1.2 .7M182.9 141.4a9.3 9.3 0 0 0 7.4 5.3M190.3 146.7l1.4 3.2M190.7 143.5a3 3 0 0 0-.4 3.2M191.7 149.9l.5 .8 .3 .2"/>
</g>
<g font-size="7.1">
<text x="203" y="198.7">A</text>
<text x="263.2" y="198.9">B</text>
</g>
<g font-size="4.9">
<text x="204.8" y="175.7">Mobile Platform + Wheel Assembly</text>
<text x="219.8" y="196.7">EML2322L-A-001</text>
</g>
<g font-size="4.2">
<text x="224.2" y="154.8">NOTES:</text>
<text x="224.2" y="158.9">1. QTY: 1</text>
<text x="224.2" y="163.1">2. DIMS IN INCHES</text>
</g>
<g font-size="3.5">
<text x="201.2" y="170.7">TITLE:</text>
<text x="216" y="181.4">D. KENDALL</text>
<text x="202" y="190.7">SIZE</text>
<text x="210.6" y="190.6">DWG. NO.</text>
<text x="216" y="186.2">J. JOHNSEN</text>
<text x="262.4" y="190.9">REV</text>
<text x="202.9" y="204.6">SCALE:1:3</text>
<text x="248.1" y="204.6">SHEET 1 OF 3</text>
</g>
<g font-size="3.2">
<text x="152.7" y="185.7">TOLERANCE UNLESS NOTED</text>
<text x="145.5" y="191.5">DIMENSION</text>
<text x="168.1" y="190.5">PLACES IN DIMENSION</text>
<text x="149.4" y="194.6">TYPE</text>
<text x="169.8" y="194.6">0.0</text>
<text x="179.8" y="194.6">0.00</text>
<text x="190.7" y="194.6">0.000</text>
<text x="144.7" y="199.6">LOCATIONAL</text>
<text x="168.7" y="199.4">0.050</text>
<text x="180.2" y="199.4">0.020</text>
<text x="191.3" y="199.5">0.005</text>
<text x="146.5" y="204.6">ANGULAR</text>
<text x="170.4" y="204.2">5</text>
<text x="181.5" y="204.6">2</text>
<text x="193.1" y="204.6">0.5</text>
<text x="44.2" y="210.4">5</text>
<text x="94.6" y="210.3">4</text>
<text x="143.1" y="210.4">3</text>
<text x="193.2" y="210.3">2</text>
<text x="245.4" y="210.6">1</text>
</g>
<text font-size="3" x="14" y="213.5">SOLIDWORKS Educational Product. For Instructional Use Only.</text>
<g font-size="2.3">
<text x="200.8" y="185.7">DESIGNED</text>
<text x="201" y="180.9">DRAWN</text>
</g>
</svg>
